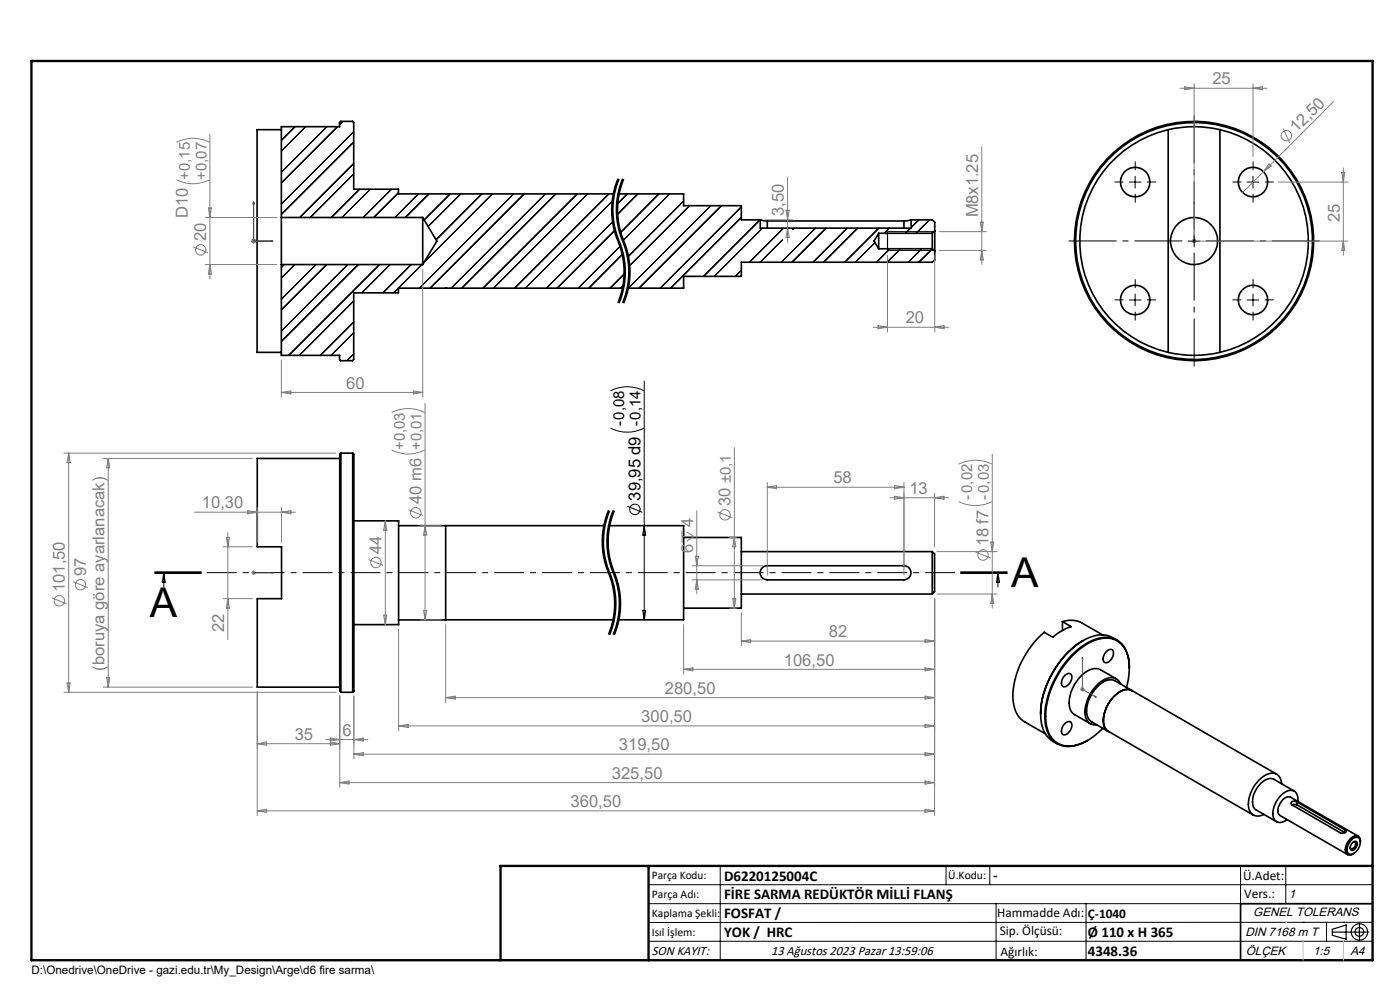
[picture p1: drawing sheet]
<svg xmlns="http://www.w3.org/2000/svg" width="297mm" height="210mm" viewBox="0 0 297 210" stroke-linecap="round" stroke-linejoin="round" font-family="sans-serif">
<g fill="none" stroke="#000" stroke-width=".35">
<path d="M59.7 27.5h-5.2v47.2h5.2M247.8 27.5a24.2 24.2 0 0 0-18.7 23.6 24.2 24.2 0 0 0 18.7 23.6M247.8 27.5a24 24 0 0 1 11 0M247.8 27.5v47.2M258.8 27.5a24.2 24.2 0 0 1 18.8 23.6 24.2 24.2 0 0 1-18.8 23.6M258.8 27.5v47.2M59.7 46.1v10M59.7 56.1v19.3h12.3v.9l.3 .2h2.5l.2-.2v-14.2h9.5v-1h47.7M59.7 56.1h30M59.7 46.1h30M89.7 46.1v10M89.7 46.1l3 5-3 5"/>
<path d="M94.5 41.1h.1M130.2 41.1h-45.7v-1h-9.5v-14.1l-.2-.3h-2.5l-.3 .3v.9h-12.3v19.2M131.2 41.1h13.8v2.5h12.3v3h4M161.3 46.6l1.5 .3M161.3 46.6v1.8h32v-1.8M162.8 46.9h29M162.8 46.9v1.5M186.4 49.5v3.3M186.4 49.5h11.4M186.4 49.5l-1 1.6 1 1.7M186.4 52.8h11.4M191.8 46.9v1.5"/>
<path d="M193.3 46.6l-1.5 .3M193.3 46.6h4.5l.5 .5v1.9M197.8 49.5v3.3M197.8 52.8l.5 .5M198.3 49v4.3M198.3 53.3v1.8l-.5 .5h-40.5v3h-12.3v2.5h-11.8M198.3 49l-.5 .5M94.5 61.1h.1M247.8 74.7a24 24 0 0 0 11 0M72.1 97.3h-17.5v18.7h5.1v11h-5.1v18.8h17.5M72.3 96.1v50.8M72.3 96.1a.86 .86 0 0 0-.2 1v48.4a1.32 1.32 0 0 0 .2 1.4"/>
<path d="M72.3 96.1h2.5M74.8 96.1v50.8M74.8 96.1l.3 .3v49.4a.86 .86 0 0 1-.3 1.1M75.1 110.5h9.5v22h-9.5M84.6 111.5h43.6M94.5 111.5v20h-9.9M129.2 111.5h15.8v20h-13.8M145 114h12.3v15h-12.3M157.3 117h40.5M197.8 117v9M197.8 117a1.45 1.45 0 0 1 .5 1.6v6.9l-.5 .5M94.5 131.5h35.7"/>
<path d="M157.3 126h40.5M161.6 120.5l.9-.5h29.3a1.5 1.5 0 0 1 1.5 1.5 1.5 1.5 0 0 1-1.5 1.5h-29a1.5 1.5 0 0 1-1.4-.9 1.5 1.5 0 0 1 .2-1.6zM225.4 131.9a5.3 5.3 0 0 1 4.1 .2l4.4 2.6M225.4 131.9l1.8 1a11.9 11.9 0 0 0-3.9 2.3l-1.8-1.1a18.5 18.5 0 0 0-6.6 14.7 5.4 5.4 0 0 0 2.5 4.3l4.4 2.6M225.4 131.9v1.8M229.7 135.9a19.6 19.6 0 0 0-8.9 15.5M235 138a.75 .75 0 0 1 1-.1 .75 .75 0 0 1 .2 .9 1.96 1.96 0 0 1-1.7 1.8 1.1 1.1 0 0 1-.2-1.8zM237 135.8a6 6 0 0 0-6.7-.2 19.5 19.5 0 0 0-9.5 16.3 6 6 0 0 0 3.5 5.9M72.3 146.9h2.5M225.9 153.5a.81 .81 0 0 1 1-.4 .81 .81 0 0 1 .5 1.1 2.04 2.04 0 0 1-1.8 1.7 1.39 1.39 0 0 1 0-2.1zM225.9 143.3a.81 .81 0 0 1 1.1-.4 .81 .81 0 0 1 .4 1.1 2.04 2.04 0 0 1-1.8 1.7 1.39 1.39 0 0 1 0-2.1zM234.1 152.9a2.49 2.49 0 0 0 1 2.2"/>
<path d="M234.1 152.9a2.42 2.42 0 0 0 1.1 2.3M235.1 155.1l-3.5-2a3.1 3.1 0 0 1-1-3.5 7.3 7.3 0 0 1 4.5-5.4h.9l.6 .2 34.3 19.8M235.1 155.1l30.8 17.8M236.8 144l-3.4-1.9a3.8 3.8 0 0 0-4.3 1.5 7.4 7.4 0 0 0-2 7l.8 .9 3.4 2M237.7 145.1a2.17 2.17 0 0 0-3.3-1 8.2 8.2 0 0 0-4.1 8 2.06 2.06 0 0 0 2.4 1.6M239 145.8a11.1 11.1 0 0 0-.3-8.2 4.8 4.8 0 0 0-6.3-1.8 17.9 17.9 0 0 0-9.5 10.6 12.8 12.8 0 0 0-.3 9.3 4.7 4.7 0 0 0 6.1 2.3 12.9 12.9 0 0 0 5.3-3.5M239.6 141.7a7.1 7.1 0 0 0-2.2-5.6 5.6 5.6 0 0 0-5.8-.2 19.4 19.4 0 0 0-9.9 15.2 6.9 6.9 0 0 0 2.4 6.5 6.4 6.4 0 0 0 6.6-.5M240.1 146.5a2.94 2.94 0 0 0-3.3 .8 7.6 7.6 0 0 0-2.7 5.6M240.2 146.5a2.87 2.87 0 0 0-3.4 .8 7.6 7.6 0 0 0-2.7 5.6M271.9 166.3a2.11 2.11 0 0 0-1.1-2.1 2.11 2.11 0 0 0-2.3 .2 7.4 7.4 0 0 0-3.6 7.2 2.03 2.03 0 0 0 3.2 1.1M274.1 170.7h1.1M274.1 170.7l10.2 6a1.03 1.03 0 0 0 1.3-.4l-.2-.2"/>
<path d="M274.6 167.8l-4.4-2.5a2.46 2.46 0 0 0-2.8 .9 5 5 0 0 0-1.4 5.1l.5 .5 4.3 2.5M275.2 170.1a.76 .76 0 0 0-1.3 .4l.2 .2M275.2 170.1l10.2 6M275.2 170.7l10.1 5.9M275.2 170.1v.6M275.3 170a1.68 1.68 0 0 0-.4-1.9 1.68 1.68 0 0 0-1.9-.3 5.4 5.4 0 0 0-2.8 5.7 1.54 1.54 0 0 0 2.4 .7l.4-.3M285.4 176.1v.5M286.5 178.4l.3-.3a.95 .95 0 0 1 1.2-.5 .95 .95 0 0 1 .6 1.2 2.7 2.7 0 0 1-2.1 2.4 1.1 1.1 0 0 1-.6-1.7zM286.9 178.8a.58 .58 0 0 1 .9-.3 .58 .58 0 0 1 .1 .9l-.4 .5a.57 .57 0 0 1-.6 .5 .57 .57 0 0 1-.5-.6zM287.1 178.6h.1a.81 .81 0 0 1 .4 .8 .81 .81 0 0 1-.8 .6h-.2l-.2-.3M288.1 177.4l-14.3-8.3a1.91 1.91 0 0 0-2.2 1.2 2.01 2.01 0 0 0 0 2.7l14.3 8.3M288.6 178.6a1.05 1.05 0 0 0-.5-1.2 1.05 1.05 0 0 0-1.3 .3 2.86 2.86 0 0 0-1.1 3.4 1.16 1.16 0 0 0 1.5-.1"/>
<path d="M291.2 191.7h-28v12"/>
<circle cx="240.8" cy="38.6" r="3.1"/>
<circle cx="265.8" cy="38.6" r="3.1"/>
<circle cx="253.3" cy="51.1" r="25.4"/>
<circle cx="253.3" cy="51.1" r="25.1"/>
<circle cx="253.3" cy="51.1" r="5"/>
<circle cx="240.8" cy="63.6" r="3.1"/>
<circle cx="265.8" cy="63.6" r="3.1"/>
</g>
<g fill="none" stroke="#000" stroke-width=".21">
<path d="M62.6 26.9l-2.9 2.9M64.8 26.9l-5.1 5.2M69.4 26.9l-9.7 9.6M71.6 26.9l-11.9 11.9M72.7 25.7l-.7 .7M75 27.9l-15.3 15.4M75 34.7l-11.4 11.4M75 30.2l-15.3 15.3M75 36.9l-9.2 9.2M130.4 39.6l-.4 1.7M131 37.9l-.6 1.7M131.2 37.9a17.6 17.6 0 0 0 .4 14.3 17.1 17.1 0 0 1-.4 12.1"/>
<path d="M131.4 38l-.6 1.7-.5 2.2M132 37.9l-.7 2.2-.5 2.4M132.2 37.9a17.6 17.6 0 0 0 .4 14.3 17.1 17.1 0 0 1-.4 12.1M132.4 38l-.6 1.7-.5 2.2M239.6 38.6h2.5M240.8 37.4v2.5M264.5 38.6h2.6M265.8 37.4v2.5M60.3 56.1l-.6 .7M62.5 56.1l-2.8 2.9M67 56.1l-7.3 7.4M69.3 56.1l-9.6 9.6"/>
<path d="M73.8 56.1l-14.1 14.1M76 56.1l-16.3 16.4M76.3 40.1l-6 6M78.6 40.1l-6.1 6M80.5 56.1l-19.3 19.3M82.8 56.1l-6 6M83 40.1l-6 6M84.5 40.9l-5.2 5.2M87.2 56.1l-6 6M88.8 41.1l-5 5M89.5 56.1l-6 6M91 41.1l-5 5"/>
<path d="M95.5 41.1l-5.5 5.5M97.8 41.1l-7 6.9M102.2 41.1l-9.7 9.8M104.5 41.1l-14.5 14.5M109 41.1l-20 20M111.2 41.1l-20 20M115.7 41.1l-20 20M117.9 41.1l-19.9 20M122.4 41.1l-20 20M124.7 41.1l-20 20M129.2 41.1l-20 20M129.8 46l.2 1.8"/>
<path d="M129.8 42.5v3.5M130 42.6l-18.6 18.5M130 41.3l-.2 1.2M130 47.8l.4 1.7M130 47l-14.1 14.1M130.3 41.9l-.2 1.2a16.9 16.9 0 0 0 .3 4.6M130.4 47.7l.9 3.1M130.4 48.9l-12.2 12.2M130.4 49.5l1.1 2.8M130.8 46a19.6 19.6 0 0 0 1.7 6.3M130.8 42.5v3.5M131.3 50.8l.1 .2z"/>
<path d="M131.3 41.9l-.2 1.2a16.9 16.9 0 0 0 .3 4.6M131.4 47.7l.6 2.3a18.5 18.5 0 0 1 1.7 8.6M131.4 51a17.3 17.3 0 0 1 1.3 7.6M131.4 52.3l.4 1.1M131.6 52.2l-8.9 8.9M131.8 53.4l.4 2.3M132.1 53.9l-7.2 7.2M132.2 55.7a16.9 16.9 0 0 1-1.2 8.5M132.4 52.3l.4 1.1M132.5 58l-3.1 3.1M132.7 58.6l-.4 2.9-.9 2.8M132.8 53.4l.4 2.3"/>
<path d="M133.1 41.1l-2.2 2.2M133.2 55.7a16.9 16.9 0 0 1-1.2 8.5M133.7 58.6l-.4 2.9-.9 2.8M135.3 41.1l-4.4 4.5M139.8 41.1l-8.2 8.3M142.1 41.1l-9.9 9.9M145 42.6l-11.8 11.9M146.3 43.6l-12.8 12.9M150.8 43.6l-17.5 17.5M153 43.6l-17.5 17.5M157.3 43.9l-17.2 17.2M157.3 57.4l-1.3 1.2"/>
<path d="M157.3 46.1l-15 15M161.3 46.6l-12 12M161.7 48.4l-10.2 10.2M166 48.6l-7 7M166 50.9l-4.7 4.7M168.5 48.4l-.3 .3M173 48.4l-7.3 7.2M175.2 48.4l-7.2 7.2M179.7 48.4l-7.2 7.2M182 48.4l-7.3 7.2M185.6 51.5l-4.2 4.1M186.4 48.4l-7.2 7.2"/>
<path d="M188.3 53.1h9.9M188.3 49.1h9.9M188.7 48.4l-1.1 1.1M188.8 52.8l-2.9 2.8M191.1 52.8l-2.9 2.8M193.2 48.4l-1.1 1.1M194.9 46.6l-1.6 1.7M195.5 52.8l-2.8 2.8M197.2 46.6l-2.9 2.9M197.8 52.8l-2.9 2.8M252.1 51.1h2.5M253.3 49.9v2.5"/>
<path d="M75 68.3l-7 7.1M75 75.1l-1.4 1.4M75 63.8l-11.5 11.6M75 70.6l-4.8 4.8M132.3 60.5l-.6 .6M239.6 63.6h2.5M240.8 62.4v2.5M264.5 63.6h2.6M265.8 62.4v2.5M129.5 90.8a7.8 7.8 0 0 0 7.1 0M129.5 82.9a7.8 7.8 0 0 1 7.1 0M136.7 80.8v50.7"/>
<path d="M127.7 114l.2 3.6M127.9 117.6l.1 .5M128 118.1l.1 .6M128.1 118.7l.3 1.2a19.3 19.3 0 0 1 1.9 9.6l-.5 2.9-.8 2.2M128.3 117.5l1 3.6M128.4 109.9l-.4 1.8-.3 2.3M128.7 114l.2 3.6M128.8 110l-.7 3.4v1.8l.2 2.3M128.9 117.6l.1 .5M129 118.1l.1 .6M129 108.2l-.6 1.7M129.1 118.7l1.8 5.6"/>
<path d="M129.2 108.3a17.6 17.6 0 0 0 .4 14.3 17.1 17.1 0 0 1-.4 12M129.3 117.5l.5 2.3 .8 2.2M129.4 108.4l-.6 1.6M129.4 109.9l-.4 1.7-.3 2.4M129.8 110l-.7 3.4v1.8l.2 2.3M130 108.2l-.6 1.7M130.2 108.3a17.6 17.6 0 0 0 .4 14.3 17.1 17.1 0 0 1-.4 12M130.4 108.4l-.6 1.6M133.1 107.4l3.2 1.3M136.7 111.5l.3 2h-.7zM32.8 121.7h10zM32.8 121.5h10"/>
<path d="M32.8 121.3h10M34.7 121.5l.4 2h-.7zM34.7 121.5v3M129.3 121.1l.1 .3zM129.4 121.4l.2 .6M129.6 134.2l-.2 .5M129.6 122l.5 1.6M130.1 132.5l-.5 1.7M130.1 123.7a17.3 17.3 0 0 1 .5 5.8M130.6 134.2l-.2 .5M130.6 122l.5 1.6M130.6 129.5l-.5 3"/>
<path d="M130.9 124.3a16.9 16.9 0 0 1 0 7.5M130.9 131.8l-.9 2.8M131.1 132.5l-.5 1.7M131.1 123.7a17.3 17.3 0 0 1 .5 5.8M131.6 129.5l-.5 3M136.3 129.5h.7l-.3 2zM203.7 121.5h10M203.7 121.3h10M203.7 121.7h10M211.7 121.5v3M211.7 121.5l.4 2h-.7zM287.2 178.6l.2-.1a.62 .62 0 0 1 .3 1l-.3 .5-.4 .3a.43 .43 0 0 1-.6-.5"/>
<path d="M137.6 187.7h153.6M137.6 191.7h153.6M137.6 199.7h153.6M152.8 183.7v20M200.7 183.7v4M210 183.7v4M211.3 191.7v12M230.4 191.7v12M263.2 183.7v20M272.8 183.7v8M276.4 195.6h.1M281.4 195.6v4.1"/>
<path d="M285 195.6h.1M291.2 195.6l-153.6 .1"/>
<circle cx="134.7" cy="108" r="1.11"/>
</g>
<g fill="none" stroke="#808080" stroke-width=".21">
<path d="M250.3 18.7h18.5M251.3 18.4l2 .3-2 .3zM253.3 17.7v32.4M265.8 17.7v15.6M265.8 18.7l2-.3v.6zM37.4 38.1a7.8 7.8 0 0 0 7.1 0M37.4 30.2a7.8 7.8 0 0 1 7.1 0M44.5 28.4v30.7M167.1 37.5v13.9M208.3 31.1v25M268 36.4l-4.4 4.4M269.2 34.8l.5 .4-1.7 1.2z"/>
<path d="M271.2 38.6h14.8M272.2 27.2l1.4 3.1M282.9 21.5l-14.9 14.9M284.7 36.6h.6l-.3 2zM285 35.6v18.5M41 52.4l3.1 1.2M43.5 56.1h15.2M43.5 46.1h15.2M44.2 44.1h.7l-.4 2zM44.5 56.1l.4 2h-.7zM53.3 51.1h1M53.4 50.8l.8 .7"/>
<path d="M53.8 50.6v1M54.2 50.8l-.8 .7M89.7 57.1v27.1M162.3 46.6h5.8M166.8 44.6h.6l-.3 2zM167.1 48.4l.3 2h-.6zM188.3 54.1v16.3M198.3 54.1v16.3M199.3 53.1h10M199.3 49.1h10M208 47.1h.6l-.3 2zM208.3 53.1l.3 2h-.6z"/>
<path d="M252.8 51.1h1M253 50.8l.7 .7M253.3 50.6v1M253.7 50.8l-.7 .7M254.3 51.1h31.7M285 51.1l.3 2h-.6zM59.7 76.4v7.8M185.3 69.4h16M186.3 69.1l2 .3-2 .3zM198.3 69.4l2-.3v.6zM13.5 96.1h57.8M14.6 96.1v50.8"/>
<path d="M14.6 96.1l.3 2h-.7zM21.9 97.3h31.7M23 97.3v48.5M23 97.3l.3 1.9h-.7zM59.7 83.2l2-.3v.7zM59.7 83.2h30M83.1 95.5a7.8 7.8 0 0 0 7 0M83.1 87.5a7.8 7.8 0 0 1 7 0M87.7 82.9l2 .3-2 .4zM90.2 85.6v45.9M155.8 95v34M203.4 98.5a7.8 7.8 0 0 1 7.1 0"/>
<path d="M210.5 96.3v32.7M41.2 108.6h21.5M47.3 116h6.3M48 114h.7l-.4 2zM48.3 113v22.7M52.6 108.3l2 .3-2 .4zM54.6 107.7v7.3M59.7 107.7v7.3M59.7 108.6l2-.3v.7zM78.2 118.7l3.1 1.2M81.7 110.5v22M81.7 110.5l.4 2h-.7z"/>
<path d="M86.6 108.1l3.2 1.3M89.2 111.5h4.4M90.2 111.5l.3 2h-.6zM144.7 112.5v2.6M144.7 113.8h2.5M145.7 112.8l1.5 1M147.2 113.8l-1.5 1M147.5 118h.7l-.4 2zM147.8 108.4v17.6M152.2 108.6l3.2 1.2M154.8 114h1.4M155.8 114l.3 2h-.7z"/>
<path d="M162.8 102.3v19.7M162.8 103.4h29M162.8 103.4l1.9-.4v.7zM188.8 105.6h12.5M189.8 103l2 .4-2 .3zM189.8 105.3l2 .3-2 .3zM191.8 102.3v19.7M198.3 104.6v11.4M198.3 105.6l2-.3v.6zM198.8 117h12.7M203.4 106.4a7.8 7.8 0 0 0 7.1 0M207 117.1l3.1 1.2"/>
<path d="M210.2 115h.6l-.3 2zM11 126.8l3.1 1.3M15.5 123.4l3.2 1.3M47.3 127h6.3M48.3 127l.4 2h-.7zM53.3 121.5h1M53.4 121.1l.8 .7M53.8 121v1M54.2 121.1l-.8 .7M81.4 130.5h.7l-.4 2zM84.6 133.5v21.5M89.2 131.5h4.4"/>
<path d="M89.9 129.5h.6l-.3 2zM94.5 132.5v16.5M145 132.5v10.5M146.8 123h14.9M146.8 120h14.9M147.8 123l.4 2h-.7zM154.8 129h1.4M155.4 127h.7l-.3 2zM157.3 130v7M157.3 136h41M157.3 136l1.9-.3v.6zM196.3 135.7l2 .3-2 .3z"/>
<path d="M198.3 127v46M198.8 126h12.7M210.5 126l.3 2h-.6zM13.5 146.9h57.8M14.2 144.9h.7l-.3 2zM21.9 145.8h31.7M22.6 143.7h.7l-.3 2.1zM54.6 157.8l2-.4v.7zM54.6 157.8h17.5M54.6 146.7v26.3M69.1 156.9h9M70.1 157.4l2 .4-2 .3z"/>
<path d="M70.1 156.6l2 .3-2 .3zM72.1 147.6v19.4M75.1 147.6v13.4M75.1 160h123.2M75.1 160l1.9-.3v.6zM75.1 156.9l1.9-.3v.6zM84.6 154h113.7M84.6 154l2-.3v.6zM94.5 148h103.8M94.5 148l2.1-.3v.6zM145 142h53.3M145 142l2-.3v.6z"/>
<path d="M196.3 141.7l2 .3-2 .3zM196.3 147.7l2 .3-2 .3zM196.3 153.7l2 .3-2 .3zM196.3 159.7l2 .3-2 .3zM229.1 146.2h1.1M229.3 145.9l.7 .7M229.6 145.7v1M230 145.9l-.7 .7M54.6 172h143.7M54.6 172l2-.3v.6zM72.1 166h126.2M72.1 166l1.9-.3v.6z"/>
<path d="M196.3 165.7l2 .3-2 .3zM196.3 171.7l2 .3-2 .3z"/>
<circle cx="272.9" cy="28.8" r="1.11"/>
<circle cx="42.6" cy="53" r="1.11"/>
<circle cx="79.8" cy="119.3" r="1.11"/>
<circle cx="88.2" cy="108.8" r="1.1"/>
<circle cx="153.8" cy="109.2" r="1.1"/>
<circle cx="208.6" cy="117.7" r="1.11"/>
<circle cx="12.6" cy="127.5" r="1.09"/>
<circle cx="17.1" cy="124" r="1.11"/>
</g>
<g fill="none" stroke="#000" stroke-width=".25">
<path d="M188.3 49.1v4M282.6 197.7h7.8M282.6 197.1l3-.9v3l-3-.8zM288.4 195.8v3.8M106.2 203.7h185"/>
<circle cx="288.4" cy="197.7" r="1.74"/>
<circle cx="288.4" cy="197.7" r=".93"/>
</g>
<path d="M131.2 37.9a17.1 17.1 0 0 0 0 13.2M132.2 37.9a17.1 17.1 0 0 0 0 13.2M131.2 51.1a17.1 17.1 0 0 1 0 13.2M132.2 51.1a17.1 17.1 0 0 1 0 13.2M129.2 108.3a17.1 17.1 0 0 0 0 13.2M130.2 108.3a17.1 17.1 0 0 0 0 13.2M129.2 121.5a17.1 17.1 0 0 1 0 13.1M130.2 121.5a17.1 17.1 0 0 1 0 13.1" fill="none" stroke="#000" stroke-width=".21" stroke-dasharray="6.3 1.3 1.3 1.3" stroke-dashoffset="1.5" stroke-linecap="butt"/>
<g fill="none" stroke="#00f" stroke-width=".21">
<path d="M53.8 42.8l.1 .4h-.2zM53.8 42.8v8.3h4.1M57.5 51l.4 .1-.4 .1zM253.3 51v.2zM253.3 42.8v.4v-.4M253.3 51.1h.1M253.3 42.8v8.3M53.7 121.5h.2zM53.8 121.5h.1M53.8 121.5h4.1M57.9 121.5h-.4h.4M229.6 139.4l.1 .4-.1-.1z"/>
<path d="M229.6 139.4v6.8l3 1.7M232.3 147.7l.3 .2-.3-.1z"/>
</g>
<path d="M250.8 51.1h-24.1M253.3 48.6v-24.1M253.3 53.6v24.1M255.8 51.1h24.2" fill="none" stroke="#000" stroke-width=".21" stroke-dasharray="15.2 1.3 1.3 1.3" stroke-dashoffset="5.1" stroke-linecap="butt"/>
<g fill="none" stroke="#000" stroke-width=".21" stroke-dasharray="15.2 1.3 1.3 1.3" stroke-linecap="butt">
<path d="M238.3 38.6h-1.8M240.8 36.1v-1.9M243.3 38.6h1.9M263.3 38.6h-1.8M265.8 36.1v-1.9M268.3 38.6h1.9M240.8 41.1v1.9M265.8 41.1v1.9M238.3 63.6h-1.8M240.8 61.1v-1.9M240.8 66.1v1.9M243.3 63.6h1.9"/>
<path d="M263.3 63.6h-1.8M265.8 61.1v-1.9M265.8 66.1v1.9M268.3 63.6h1.9"/>
</g>
<path d="M213.7 121.5h-180.9" fill="none" stroke="#000" stroke-width=".21" stroke-dasharray="6.3 1.3 1.3 1.3" stroke-dashoffset="-1" stroke-linecap="butt"/>
<path d="M6.7 12.9h284.5v190.8h-284.5zM137.6 183.7v20M291.2 183.7h-185v20" fill="none" stroke="#000" stroke-width=".5"/>
<path d="M276.4 199.7v4M285 199.7v4" fill="none" stroke="#c0c0c0" stroke-width=".21"/>
<path d="M272.8 195.6h.1" fill="none" stroke="#c0c0c0" stroke-width=".25"/>
<g fill="#00f">
<path d="M57.5 121.5h.4zM53.7 121.5h.2z"/>
<path d="M232.3 147.7l.3 .2-.3-.1zM229.6 139.4l.1 .4-.1-.1z"/>
<path d="M253.3 51v.2zM253.3 42.8v.4z"/>
<path d="M57.5 51l.4 .1-.4 .1zM53.8 42.8l.1 .4h-.2zM57.5 51l.4 .1-.4 .1zM53.8 42.8l.1 .4h-.2z"/>
</g>
<g font-size="8.7">
<text x="214.5" y="124.6">A</text>
<text x="31.8" y="130.8">A</text>
</g>
<g font-size="3.5" fill="#808080">
<text x="257.2" y="17.9">25</text>
<text x="275" y="28.3" transform="rotate(-45 275 28.3)">12,50</text>
<text x="39.9" y="46.3" transform="rotate(-90 39.9 46.3)">D10 +0,15</text>
<text x="166.3" y="45.9" transform="rotate(-90 166.3 45.9)">3,50</text>
<text x="207.5" y="46.1" transform="rotate(-90 207.5 46.1)">M8x1.25</text>
<text x="284.2" y="47" transform="rotate(-90 284.2 47)">25</text>
<text x="43.8" y="51.2" transform="rotate(-90 43.8 51.2)">20</text>
<text x="192.1" y="68.6">20</text>
<text x="73.4" y="82.4">60</text>
<text x="42.8" y="107.9">10,30</text>
<text x="89.4" y="106.9" transform="rotate(-90 89.4 106.9)">40 m6 +0,01</text>
<text x="155" y="107.4" transform="rotate(-90 155 107.4)">30 ±0,1</text>
<text x="176.8" y="102.5">58</text>
<text x="192.9" y="104.8">13</text>
<text x="147.1" y="111.8" transform="rotate(-90 147.1 111.8)">4</text>
<text x="81" y="117.5" transform="rotate(-90 81 117.5)">44</text>
<text x="147.1" y="117.3" transform="rotate(-90 147.1 117.3)">6</text>
<text x="209.7" y="115.9" transform="rotate(-90 209.7 115.9)">18 f7 -0,03</text>
<text x="13.8" y="125.6" transform="rotate(-90 13.8 125.6)">101,50</text>
<text x="18.3" y="122.2" transform="rotate(-90 18.3 122.2)">97</text>
<text x="47.6" y="134.1" transform="rotate(-90 47.6 134.1)">22</text>
<text x="175.8" y="135.2">82</text>
<text x="22.2" y="142.3" transform="rotate(-90 22.2 142.3)">(boruya göre ayarlanacak)</text>
<text x="166.3" y="141.2">106,50</text>
<text x="141" y="147.2">280,50</text>
<text x="136" y="153.2">300,50</text>
<text x="62.5" y="156.9">35</text>
<text x="72.7" y="156.1">6</text>
<text x="131.3" y="159.2">319,50</text>
<text x="129.8" y="165.2">325,50</text>
<text x="121" y="171.2">360,50</text>
</g>
<text font-size="3.5" x="135.9" y="106.2" transform="rotate(-90 135.9 106.2)">39,95 d9 -0,14</text>
<g font-size="3.2" fill="#808080">
<text x="43.8" y="38.1" transform="rotate(-90 43.8 38.1)">+0,07</text>
<text x="85.9" y="95.4" transform="rotate(-90 85.9 95.4)">+0,03</text>
<text x="206.2" y="106" transform="rotate(-90 206.2 106)">-0,02</text>
</g>
<g font-size="3.2">
<text x="132.4" y="90.4" transform="rotate(-90 132.4 90.4)">-0,08</text>
<text x="153.6" y="186.8">D6220125004C</text>
<text x="153.6" y="190.8">FİRE SARMA REDÜKTÖR MİLLİ FLANŞ</text>
<text x="210.7" y="186.6">-</text>
<text x="153.6" y="194.8">FOSFAT /</text>
<text x="153.6" y="198.8">YOK / HRC</text>
<text x="230.8" y="198.7">Ø 110 x H 365</text>
<text x="230.8" y="202.8">4348.36</text>
</g>
<g font-size="2.8">
<text x="263.7" y="186.7">Ü.Adet:</text>
<text x="263.9" y="190.5">Vers.:</text>
<text x="211.5" y="194.5">Hammadde Adı:</text>
<text x="230.8" y="194.7">Ç-1040</text>
<text x="138.3" y="202.6">SON KAYIT:</text>
<text x="163.6" y="202.6">13 Ağustos 2023 Pazar 13:59:06</text>
<text x="212.1" y="198.4">Sip. Ölçüsü:</text>
<text x="212.2" y="202.7">Ağırlık:</text>
</g>
<g font-size="2.6">
<text x="273.4" y="190.4">1</text>
<text x="265.9" y="194.4">GENEL TOLERANS</text>
<text x="264.2" y="198.5">DIN 7168 m T</text>
<text x="264.3" y="202.6">ÖLÇEK</text>
<text x="278.5" y="202.6">1:5</text>
<text x="286.5" y="202.6">A4</text>
</g>
<g font-size="2.5">
<text x="138.3" y="186.4">Parça Kodu:</text>
<text x="138.3" y="190.5">Parça Adı:</text>
<text x="201.2" y="186.5">Ü.Kodu:</text>
<text x="138.3" y="194.5">Kaplama Şekli:</text>
<text x="138.3" y="198.6">Isıl İşlem:</text>
<text x="6.7" y="206.7">D:\Onedrive\OneDrive - gazi.edu.tr\My_Design\Arge\d6 fire sarma\</text>
</g>
</svg>
